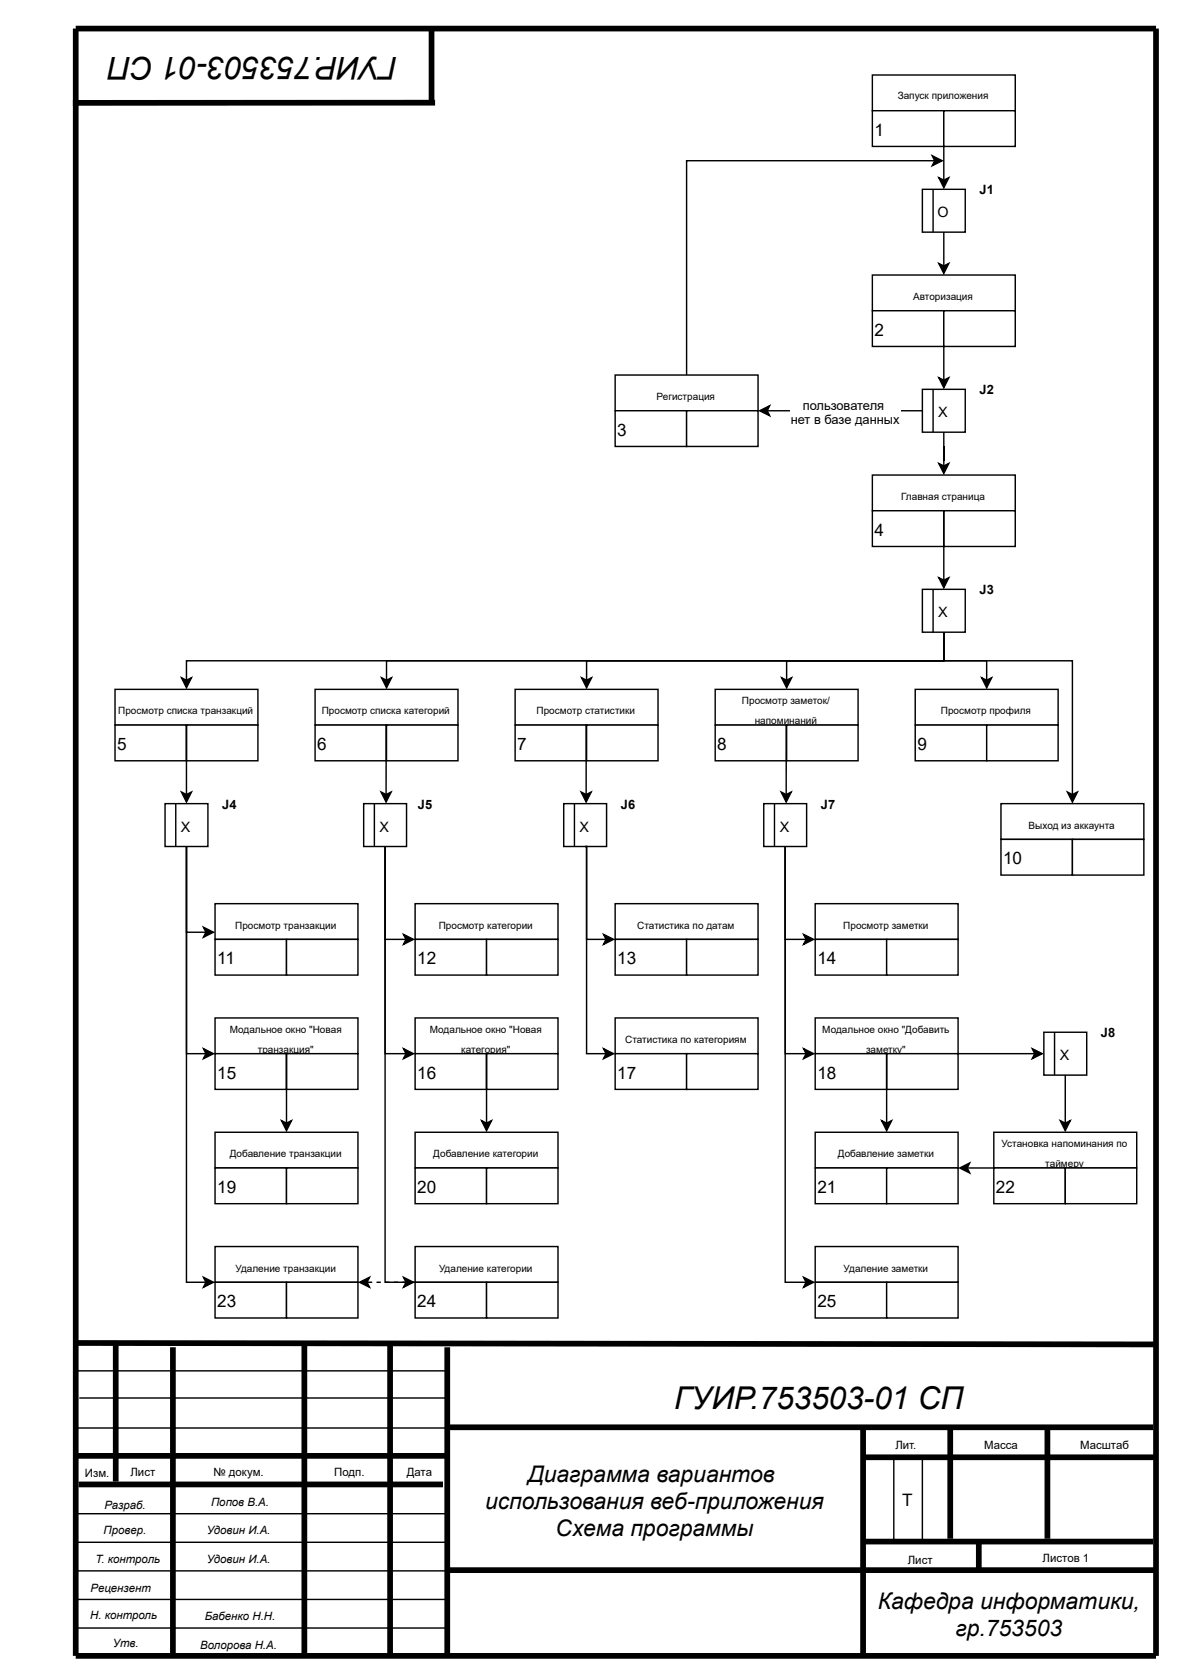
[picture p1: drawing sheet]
<svg xmlns="http://www.w3.org/2000/svg" width="210mm" height="297mm" viewBox="0 0 210 297" stroke-linecap="round" stroke-linejoin="round" font-family="sans-serif">
<g fill="none" stroke="#000" stroke-width="1" stroke-linecap="butt">
<path d="M13.5 5.1h191.9v289.2h-191.9zM13.5 238.7l191.9 .2M20.6 238.7v24.6M30.7 239.5v54.8M54.1 239.2v54.6M69.3 238.9v55.2M79.5 239.5v54.8M13.5 258.8h66M79.5 253.7h125.4M153.4 253.7v40.1M153.6 259h51.8M168.9 253.7v19.8"/>
<path d="M186.1 253.7v19.8M14 263.8h64.7M79.5 279.1h125.7M153.4 274h51.5M173.9 274v4.8"/>
</g>
<path d="M13.8 253.8h69.4M13.8 243.6h65.8M14.1 248.5h65.5M158.8 259.1v14.5M163.9 259.1v15M13.3 279.2h69.6M13.6 269h65.8M13.8 274.1h65.8M13.3 289.4h66.3M13.8 284.3h65.3" fill="none" stroke="#000" stroke-width=".25"/>
<path d="M155 13.3h25.4v6.4h-25.4z" fill="#fff"/>
<path d="M155 13.3h25.4v6.4h-25.4z" fill="none" stroke="#000" stroke-width=".25"/>
<path d="M155 19.7h12.7v6.3h-12.7z" fill="#fff"/>
<path d="M155 19.7h12.7v6.3h-12.7z" fill="none" stroke="#000" stroke-width=".25"/>
<path d="M167.7 19.7h12.7v6.3h-12.7z" fill="#fff"/>
<path d="M167.7 19.7h12.7v6.3h-12.7z" fill="none" stroke="#000" stroke-width=".25"/>
<path d="M155 48.9h25.4v6.3h-25.4z" fill="#fff"/>
<path d="M155 48.9h25.4v6.3h-25.4z" fill="none" stroke="#000" stroke-width=".25"/>
<path d="M155 55.2h12.7v6.4h-12.7z" fill="#fff"/>
<path d="M155 55.2h12.7v6.4h-12.7z" fill="none" stroke="#000" stroke-width=".25"/>
<path d="M167.7 55.2h12.7v6.4h-12.7z" fill="#fff"/>
<path d="M167.7 55.2h12.7v6.4h-12.7z" fill="none" stroke="#000" stroke-width=".25"/>
<path d="M109.3 66.7h25.4v6.3h-25.4z" fill="#fff"/>
<path d="M109.3 66.7h25.4v6.3h-25.4z" fill="none" stroke="#000" stroke-width=".25"/>
<path d="M109.3 73h12.7v6.4h-12.7z" fill="#fff"/>
<path d="M109.3 73h12.7v6.4h-12.7z" fill="none" stroke="#000" stroke-width=".25"/>
<path d="M122 73h12.7v6.4h-12.7z" fill="#fff"/>
<path d="M122 73h12.7v6.4h-12.7z" fill="none" stroke="#000" stroke-width=".25"/>
<path d="M76.7 5.1v13.2M77.3 18.3h-64.3" fill="none" stroke="#000" stroke-width="1" stroke-linecap="butt"/>
<path d="M155 84.4h25.4v6.4h-25.4z" fill="#fff"/>
<path d="M155 84.4h25.4v6.4h-25.4z" fill="none" stroke="#000" stroke-width=".25"/>
<path d="M155 90.8h12.7v6.3h-12.7z" fill="#fff"/>
<path d="M155 90.8h12.7v6.3h-12.7z" fill="none" stroke="#000" stroke-width=".25"/>
<path d="M167.7 90.8h12.7v6.3h-12.7z" fill="#fff"/>
<path d="M167.7 90.8h12.7v6.3h-12.7z" fill="none" stroke="#000" stroke-width=".25"/>
<path d="M163.9 33.6h7.6v7.7h-7.6z" fill="#fff"/>
<path d="M163.9 33.6h7.6v7.7h-7.6zM165.8 33.6v7.7" fill="none" stroke="#000" stroke-width=".25"/>
<path d="M163.9 69.2h7.6v7.6h-7.6z" fill="#fff"/>
<path d="M166.8 31.6l.9 .4 .9-.4-.9 1.8zM167.7 26v6M166.8 46.8l.9 .5 .9-.5-.9 1.8zM167.7 41.3v6M135 73l1.8-.9-.5 .9 .5 .9zM136.3 73h27.6M163.9 69.2h7.6v7.6h-7.6zM165.8 69.2v7.6M166.8 67.1l.9 .5 .9-.5-.9 1.8zM167.7 76.8v6M167.7 61.6v6M166.8 82.4l.9 .4 .9-.4-.9 1.7z" fill="none" stroke="#000" stroke-width=".25"/>
<path d="M166.8 31.6l.9 .4 .9-.4-.9 1.8zM166.8 46.8l.9 .5 .9-.5-.9 1.8zM135 73l1.8-.9-.5 .9 .5 .9zM166.8 67.1l.9 .5 .9-.5-.9 1.8zM166.8 82.4l.9 .4 .9-.4-.9 1.7z" fill="#000"/>
<path d="M140.4 70.8h19.6v5.1h-19.6z" fill="#fff"/>
<path d="M165.7 27.7l1.7 .9-1.7 .9 .4-.9zM166.1 28.6h-44.1v38.1" fill="none" stroke="#000" stroke-width=".25"/>
<path d="M165.7 27.7l1.7 .9-1.7 .9 .4-.9z" fill="#000"/>
<path d="M163.9 104.7h7.6v7.7h-7.6z" fill="#fff"/>
<path d="M167.7 90.8v12.3M163.9 104.7h7.6v7.7h-7.6zM165.8 104.7v7.7M166.8 102.7l.9 .4 .9-.4-.9 1.8z" fill="none" stroke="#000" stroke-width=".25"/>
<path d="M166.8 102.7l.9 .4 .9-.4-.9 1.8z" fill="#000"/>
<path d="M20.4 122.5h25.4v6.4h-25.4z" fill="#fff"/>
<path d="M20.4 122.5h25.4v6.4h-25.4z" fill="none" stroke="#000" stroke-width=".25"/>
<path d="M20.4 128.9h12.7v6.3h-12.7z" fill="#fff"/>
<path d="M20.4 128.9h12.7v6.3h-12.7z" fill="none" stroke="#000" stroke-width=".25"/>
<path d="M33.1 128.9h12.7v6.3h-12.7z" fill="#fff"/>
<path d="M33.1 128.9h12.7v6.3h-12.7z" fill="none" stroke="#000" stroke-width=".25"/>
<path d="M56 122.5h25.4v6.4h-25.4z" fill="#fff"/>
<path d="M56 122.5h25.4v6.4h-25.4z" fill="none" stroke="#000" stroke-width=".25"/>
<path d="M56 128.9h12.7v6.3h-12.7z" fill="#fff"/>
<path d="M56 128.9h12.7v6.3h-12.7z" fill="none" stroke="#000" stroke-width=".25"/>
<path d="M68.7 128.9h12.7v6.3h-12.7z" fill="#fff"/>
<path d="M68.7 128.9h12.7v6.3h-12.7z" fill="none" stroke="#000" stroke-width=".25"/>
<path d="M91.5 122.5h25.4v6.4h-25.4z" fill="#fff"/>
<path d="M91.5 122.5h25.4v6.4h-25.4z" fill="none" stroke="#000" stroke-width=".25"/>
<path d="M91.5 128.9h12.7v6.3h-12.7z" fill="#fff"/>
<path d="M91.5 128.9h12.7v6.3h-12.7z" fill="none" stroke="#000" stroke-width=".25"/>
<path d="M104.2 128.9h12.7v6.3h-12.7z" fill="#fff"/>
<path d="M104.2 128.9v12.3M104.2 128.9h12.7v6.3h-12.7zM103.3 140.8l.9 .4 .9-.4-.9 1.8z" fill="none" stroke="#000" stroke-width=".25"/>
<path d="M103.3 140.8l.9 .4 .9-.4-.9 1.8z" fill="#000"/>
<path d="M127.1 122.5h25.4v6.4h-25.4z" fill="#fff"/>
<path d="M127.1 122.5h25.4v6.4h-25.4z" fill="none" stroke="#000" stroke-width=".25"/>
<path d="M127.1 128.9h12.7v6.3h-12.7z" fill="#fff"/>
<path d="M127.1 128.9h12.7v6.3h-12.7z" fill="none" stroke="#000" stroke-width=".25"/>
<path d="M139.8 128.9h12.7v6.3h-12.7z" fill="#fff"/>
<path d="M139.8 128.9h12.7v6.3h-12.7z" fill="none" stroke="#000" stroke-width=".25"/>
<path d="M162.6 122.5h25.4v6.4h-25.4z" fill="#fff"/>
<path d="M162.6 122.5h25.4v6.4h-25.4z" fill="none" stroke="#000" stroke-width=".25"/>
<path d="M162.6 128.9h12.7v6.3h-12.7z" fill="#fff"/>
<path d="M162.6 128.9h12.7v6.3h-12.7z" fill="none" stroke="#000" stroke-width=".25"/>
<path d="M175.3 128.9h12.7v6.3h-12.7z" fill="#fff"/>
<path d="M167.7 112.4v5h-134.6v3.5M167.7 112.4v5h-99v3.5M167.7 112.4v5h-63.5v3.5M167.7 112.4v5h-27.9v3.5M167.7 112.4v5h7.6v3.5M32.2 120.5l.9 .4 .9-.4-.9 1.7zM67.8 120.5l.9 .4 .9-.4-.9 1.7zM103.4 120.5l.8 .4 .9-.4-.9 1.7zM138.9 120.5l.9 .4 .9-.4-.9 1.7zM174.5 120.5l.8 .4 .9-.4-.9 1.7zM175.3 128.9h12.7v6.3h-12.7z" fill="none" stroke="#000" stroke-width=".25"/>
<path d="M32.2 120.5l.9 .4 .9-.4-.9 1.7zM67.8 120.5l.9 .4 .9-.4-.9 1.7zM103.4 120.5l.8 .4 .9-.4-.9 1.7zM138.9 120.5l.9 .4 .9-.4-.9 1.7zM174.5 120.5l.8 .4 .9-.4-.9 1.7z" fill="#000"/>
<path d="M177.9 142.8h25.4v6.4h-25.4z" fill="#fff"/>
<path d="M177.9 142.8h25.4v6.4h-25.4z" fill="none" stroke="#000" stroke-width=".25"/>
<path d="M177.9 149.2h12.7v6.3h-12.7z" fill="#fff"/>
<path d="M177.9 149.2h12.7v6.3h-12.7z" fill="none" stroke="#000" stroke-width=".25"/>
<path d="M190.6 149.2h12.7v6.3h-12.7z" fill="#fff"/>
<path d="M167.7 112.4v5h22.9v23.8M189.7 140.8l.9 .4 .9-.4-.9 1.8zM190.6 149.2h12.7v6.3h-12.7z" fill="none" stroke="#000" stroke-width=".25"/>
<path d="M189.7 140.8l.9 .4 .9-.4-.9 1.8z" fill="#000"/>
<path d="M29.3 142.8h7.6v7.7h-7.6z" fill="#fff"/>
<path d="M29.3 142.8h7.6v7.7h-7.6zM31.2 142.8v7.7" fill="none" stroke="#000" stroke-width=".25"/>
<path d="M64.6 142.8h7.6v7.7h-7.6z" fill="#fff"/>
<path d="M64.6 142.8h7.6v7.7h-7.6zM66.5 142.8v7.7" fill="none" stroke="#000" stroke-width=".25"/>
<path d="M100.2 142.8h7.6v7.7h-7.6z" fill="#fff"/>
<path d="M100.2 142.8h7.6v7.7h-7.6zM102.1 142.8v7.7" fill="none" stroke="#000" stroke-width=".25"/>
<path d="M135.7 142.8h7.6v7.7h-7.6z" fill="#fff"/>
<path d="M33.1 128.9v12.3M68.6 128.9v12.3M139.7 128.9v12.3M32.2 140.8l.9 .4 .9-.4-.9 1.8zM67.7 140.8l.9 .4 .9-.4-.9 1.8zM135.7 142.8h7.6v7.7h-7.6zM137.6 142.8v7.7M138.8 140.8l.9 .4 .9-.4-.9 1.8z" fill="none" stroke="#000" stroke-width=".25"/>
<path d="M32.2 140.8l.9 .4 .9-.4-.9 1.8zM67.7 140.8l.9 .4 .9-.4-.9 1.8zM138.8 140.8l.9 .4 .9-.4-.9 1.8z" fill="#000"/>
<path d="M38.2 160.6h25.4v6.4h-25.4z" fill="#fff"/>
<path d="M38.2 160.6h25.4v6.4h-25.4z" fill="none" stroke="#000" stroke-width=".25"/>
<path d="M38.2 167h12.7v6.3h-12.7z" fill="#fff"/>
<path d="M38.2 167h12.7v6.3h-12.7z" fill="none" stroke="#000" stroke-width=".25"/>
<path d="M50.9 167h12.7v6.3h-12.7z" fill="#fff"/>
<path d="M50.9 167h12.7v6.3h-12.7z" fill="none" stroke="#000" stroke-width=".25"/>
<path d="M38.2 180.9h25.4v6.4h-25.4z" fill="#fff"/>
<path d="M38.2 180.9h25.4v6.4h-25.4z" fill="none" stroke="#000" stroke-width=".25"/>
<path d="M38.2 187.3h12.7v6.3h-12.7z" fill="#fff"/>
<path d="M38.2 187.3h12.7v6.3h-12.7z" fill="none" stroke="#000" stroke-width=".25"/>
<path d="M50.9 187.3h12.7v6.3h-12.7z" fill="#fff"/>
<path d="M50.9 187.3h12.7v6.3h-12.7z" fill="none" stroke="#000" stroke-width=".25"/>
<path d="M38.2 201.2h25.4v6.4h-25.4z" fill="#fff"/>
<path d="M38.2 201.2h25.4v6.4h-25.4z" fill="none" stroke="#000" stroke-width=".25"/>
<path d="M38.2 207.6h12.7v6.3h-12.7z" fill="#fff"/>
<path d="M38.2 207.6h12.7v6.3h-12.7z" fill="none" stroke="#000" stroke-width=".25"/>
<path d="M50.9 207.6h12.7v6.3h-12.7z" fill="#fff"/>
<path d="M50.9 207.6h12.7v6.3h-12.7z" fill="none" stroke="#000" stroke-width=".25"/>
<path d="M38.2 221.6h25.4v6.3h-25.4z" fill="#fff"/>
<path d="M38.2 221.6h25.4v6.3h-25.4z" fill="none" stroke="#000" stroke-width=".25"/>
<path d="M38.2 227.9h12.7v6.4h-12.7z" fill="#fff"/>
<path d="M38.2 227.9h12.7v6.4h-12.7z" fill="none" stroke="#000" stroke-width=".25"/>
<path d="M50.9 227.9h12.7v6.4h-12.7z" fill="#fff"/>
<path d="M50.9 227.9h12.7v6.4h-12.7z" fill="none" stroke="#000" stroke-width=".25"/>
<path d="M73.8 160.6h25.4v6.4h-25.4z" fill="#fff"/>
<path d="M73.8 160.6h25.4v6.4h-25.4z" fill="none" stroke="#000" stroke-width=".25"/>
<path d="M73.8 167h12.7v6.3h-12.7z" fill="#fff"/>
<path d="M73.8 167h12.7v6.3h-12.7z" fill="none" stroke="#000" stroke-width=".25"/>
<path d="M86.5 167h12.7v6.3h-12.7z" fill="#fff"/>
<path d="M86.5 167h12.7v6.3h-12.7z" fill="none" stroke="#000" stroke-width=".25"/>
<path d="M73.8 180.9h25.4v6.4h-25.4z" fill="#fff"/>
<path d="M73.8 180.9h25.4v6.4h-25.4z" fill="none" stroke="#000" stroke-width=".25"/>
<path d="M73.8 187.3h12.7v6.3h-12.7z" fill="#fff"/>
<path d="M73.8 187.3h12.7v6.3h-12.7z" fill="none" stroke="#000" stroke-width=".25"/>
<path d="M86.5 187.3h12.7v6.3h-12.7z" fill="#fff"/>
<path d="M86.5 187.3h12.7v6.3h-12.7z" fill="none" stroke="#000" stroke-width=".25"/>
<path d="M73.8 201.2h25.4v6.4h-25.4z" fill="#fff"/>
<path d="M73.8 201.2h25.4v6.4h-25.4z" fill="none" stroke="#000" stroke-width=".25"/>
<path d="M73.8 207.6h12.7v6.3h-12.7z" fill="#fff"/>
<path d="M73.8 207.6h12.7v6.3h-12.7z" fill="none" stroke="#000" stroke-width=".25"/>
<path d="M86.5 207.6h12.7v6.3h-12.7z" fill="#fff"/>
<path d="M86.5 207.6h12.7v6.3h-12.7z" fill="none" stroke="#000" stroke-width=".25"/>
<path d="M73.8 221.6h25.4v6.3h-25.4z" fill="#fff"/>
<path d="M73.8 221.6h25.4v6.3h-25.4z" fill="none" stroke="#000" stroke-width=".25"/>
<path d="M73.8 227.9h12.7v6.4h-12.7z" fill="#fff"/>
<path d="M73.8 227.9h12.7v6.4h-12.7z" fill="none" stroke="#000" stroke-width=".25"/>
<path d="M86.5 227.9h12.7v6.4h-12.7z" fill="#fff"/>
<path d="M86.5 227.9h12.7v6.4h-12.7z" fill="none" stroke="#000" stroke-width=".25"/>
<path d="M109.3 160.6h25.4v6.4h-25.4z" fill="#fff"/>
<path d="M109.3 160.6h25.4v6.4h-25.4z" fill="none" stroke="#000" stroke-width=".25"/>
<path d="M109.3 167h12.7v6.3h-12.7z" fill="#fff"/>
<path d="M109.3 167h12.7v6.3h-12.7z" fill="none" stroke="#000" stroke-width=".25"/>
<path d="M122 167h12.7v6.3h-12.7z" fill="#fff"/>
<path d="M122 167h12.7v6.3h-12.7z" fill="none" stroke="#000" stroke-width=".25"/>
<path d="M109.3 180.9h25.4v6.4h-25.4z" fill="#fff"/>
<path d="M109.3 180.9h25.4v6.4h-25.4z" fill="none" stroke="#000" stroke-width=".25"/>
<path d="M109.3 187.3h12.7v6.3h-12.7z" fill="#fff"/>
<path d="M109.3 187.3h12.7v6.3h-12.7z" fill="none" stroke="#000" stroke-width=".25"/>
<path d="M122 187.3h12.7v6.3h-12.7z" fill="#fff"/>
<path d="M122 187.3h12.7v6.3h-12.7z" fill="none" stroke="#000" stroke-width=".25"/>
<path d="M144.9 160.6h25.4v6.4h-25.4z" fill="#fff"/>
<path d="M144.9 160.6h25.4v6.4h-25.4z" fill="none" stroke="#000" stroke-width=".25"/>
<path d="M144.9 167h12.7v6.3h-12.7z" fill="#fff"/>
<path d="M144.9 167h12.7v6.3h-12.7z" fill="none" stroke="#000" stroke-width=".25"/>
<path d="M157.6 167h12.7v6.3h-12.7z" fill="#fff"/>
<path d="M157.6 167h12.7v6.3h-12.7z" fill="none" stroke="#000" stroke-width=".25"/>
<path d="M144.9 180.9h25.4v6.4h-25.4z" fill="#fff"/>
<path d="M144.9 180.9h25.4v6.4h-25.4z" fill="none" stroke="#000" stroke-width=".25"/>
<path d="M144.9 187.3h12.7v6.3h-12.7z" fill="#fff"/>
<path d="M144.9 187.3h12.7v6.3h-12.7z" fill="none" stroke="#000" stroke-width=".25"/>
<path d="M157.6 187.3h12.7v6.3h-12.7z" fill="#fff"/>
<path d="M157.6 187.3h12.7v6.3h-12.7z" fill="none" stroke="#000" stroke-width=".25"/>
<path d="M144.9 201.2h25.4v6.4h-25.4z" fill="#fff"/>
<path d="M144.9 201.2h25.4v6.4h-25.4z" fill="none" stroke="#000" stroke-width=".25"/>
<path d="M144.9 207.6h12.7v6.3h-12.7z" fill="#fff"/>
<path d="M144.9 207.6h12.7v6.3h-12.7z" fill="none" stroke="#000" stroke-width=".25"/>
<path d="M157.6 207.6h12.7v6.3h-12.7z" fill="#fff"/>
<path d="M157.6 207.6h12.7v6.3h-12.7z" fill="none" stroke="#000" stroke-width=".25"/>
<path d="M144.9 221.6h25.4v6.3h-25.4z" fill="#fff"/>
<path d="M144.9 221.6h25.4v6.3h-25.4z" fill="none" stroke="#000" stroke-width=".25"/>
<path d="M144.9 227.9h12.7v6.4h-12.7z" fill="#fff"/>
<path d="M144.9 227.9h12.7v6.4h-12.7z" fill="none" stroke="#000" stroke-width=".25"/>
<path d="M157.6 227.9h12.7v6.4h-12.7z" fill="#fff"/>
<g fill="none" stroke="#000" stroke-width=".25">
<path d="M33.1 150.5v15.2h3.5M33.1 150.5v36.8h3.5M33.1 150.5v77.4h3.5M68.4 150.5v16.5h3.7M68.4 150.5v36.8h3.7M68.4 150.5v77.4h3.7M139.5 150.5v16.5h3.8M139.5 150.5v36.8h3.8M139.5 150.5v77.4h3.8M36.2 164.8l1.7 .9-1.7 .9 .4-.9zM71.7 166.1l1.8 .9-1.8 .8 .4-.8zM142.8 166.1l1.8 .9-1.8 .8 .5-.8z"/>
<path d="M36.2 186.4l1.7 .9-1.7 .9 .4-.9zM71.7 186.4l1.8 .9-1.8 .9 .4-.9zM142.8 186.4l1.8 .9-1.8 .9 .5-.9zM156.7 199.2l.9 .4 .9-.4-.9 1.8zM157.6 187.3v12.3M36.2 227l1.7 .9-1.7 .9 .4-.9zM63.9 227.9l1.8-.9-.5 .9 .5 .9zM71.7 227l1.8 .9-1.8 .9 .4-.9zM142.8 227l1.8 .9-1.8 .9 .5-.9zM157.6 227.9h12.7v6.4h-12.7z"/>
</g>
<g fill="#000">
<path d="M36.2 164.8l1.7 .9-1.7 .9 .4-.9zM71.7 166.1l1.8 .9-1.8 .8 .4-.8zM142.8 166.1l1.8 .9-1.8 .8 .5-.8zM36.2 186.4l1.7 .9-1.7 .9 .4-.9zM71.7 186.4l1.8 .9-1.8 .9 .4-.9zM142.8 186.4l1.8 .9-1.8 .9 .5-.9zM156.7 199.2l.9 .4 .9-.4-.9 1.8zM36.2 227l1.7 .9-1.7 .9 .4-.9zM63.9 227.9l1.8-.9-.5 .9 .5 .9zM71.7 227l1.8 .9-1.8 .9 .4-.9zM142.8 227l1.8 .9-1.8 .9 .5-.9z"/>
<path d="M73 227.8h.8v.2h-.8zM71.5 227.8h.7v.2h-.7zM70 227.8h.7v.2h-.7zM68.4 227.8h.8v.2h-.8zM66.9 227.8h.8v.2h-.8zM65.4 227.8h.7v.2h-.7z"/>
</g>
<path d="M176.6 201.2h25.4v6.4h-25.4z" fill="#fff"/>
<path d="M176.6 201.2h25.4v6.4h-25.4z" fill="none" stroke="#000" stroke-width=".25"/>
<path d="M176.6 207.6h12.7v6.3h-12.7z" fill="#fff"/>
<path d="M176.6 207.6h12.7v6.3h-12.7z" fill="none" stroke="#000" stroke-width=".25"/>
<path d="M189.3 207.6h12.7v6.3h-12.7z" fill="#fff"/>
<path d="M50 199.2l.9 .4 .9-.4-.9 1.8zM50.9 187.3v12.3M85.6 199.2l.9 .4 .9-.4-.9 1.8zM86.5 187.3v12.3M189.3 207.6h12.7v6.3h-12.7z" fill="none" stroke="#000" stroke-width=".25"/>
<path d="M50 199.2l.9 .4 .9-.4-.9 1.8zM85.6 199.2l.9 .4 .9-.4-.9 1.8z" fill="#000"/>
<path d="M185.5 183.5h7.6v7.6h-7.6z" fill="#fff"/>
<path d="M107.3 166.1l1.7 .9-1.7 .8 .4-.8zM107.7 167h-3.5v-16.5h-.2h.2v36.8h3.5M107.3 186.4l1.7 .9-1.7 .9 .4-.9zM170.3 187.3h13.6M183.4 186.4l1.8 .9-1.8 .9 .5-.9zM185.5 183.5h7.6v7.6h-7.6zM187.4 183.5v7.6M188.4 199.2l.9 .4 .9-.4-.9 1.8zM189.3 191.1v8.5M170.5 207.6l1.8-.9-.4 .9 .4 .9zM171.9 207.6h4.7" fill="none" stroke="#000" stroke-width=".25"/>
<path d="M107.3 166.1l1.7 .9-1.7 .8 .4-.8zM107.3 186.4l1.7 .9-1.7 .9 .4-.9zM183.4 186.4l1.8 .9-1.8 .9 .5-.9zM170.5 207.6l1.8-.9-.4 .9 .4 .9zM188.4 199.2l.9 .4 .9-.4-.9 1.8z" fill="#000"/>
<g font-size="5.6">
<text x="70.6" y="10.2" transform="rotate(-180 70.6 10.2)">ГУИР.753503-01 СП</text>
<text x="119.8" y="250.4">ГУИР.753503-01 СП</text>
</g>
<g font-size="4.1">
<text x="93.8" y="263.3">Диаграмма вариантов</text>
<text x="86.2" y="268.2">использования веб-приложения</text>
<text x="98.7" y="273">Схема программы</text>
<text x="156" y="285.9">Кафедра информатики,</text>
<text x="169.8" y="290.8">гр.753503</text>
</g>
<g font-size="3">
<text x="155.4" y="24.1">1</text>
<text x="155.4" y="59.7">2</text>
<text x="109.7" y="77.4">3</text>
<text x="155.4" y="95.2">4</text>
<text x="20.8" y="133.3">5</text>
<text x="56.4" y="133.3">6</text>
<text x="91.9" y="133.3">7</text>
<text x="127.5" y="133.3">8</text>
<text x="163" y="133.3">9</text>
<text x="178.3" y="153.6">10</text>
<text x="38.6" y="171.4">11</text>
<text x="74.1" y="171.4">12</text>
<text x="109.7" y="171.4">13</text>
<text x="145.2" y="171.4">14</text>
<text x="38.6" y="191.7">15</text>
<text x="74.1" y="191.7">16</text>
<text x="109.7" y="191.7">17</text>
<text x="145.2" y="191.7">18</text>
<text x="38.6" y="212">19</text>
<text x="74.1" y="212">20</text>
<text x="145.2" y="212">21</text>
<text x="177" y="212">22</text>
<text x="38.6" y="232.3">23</text>
<text x="74.1" y="232.3">24</text>
<text x="145.2" y="232.3">25</text>
<text x="160.3" y="267.6">T</text>
</g>
<g font-size="2.5">
<text x="166.6" y="38.6">O</text>
<text x="166.7" y="74.1">X</text>
<text x="166.7" y="109.7">X</text>
<text x="32.2" y="147.8">X</text>
<text x="67.5" y="147.8">X</text>
<text x="103" y="147.8">X</text>
<text x="138.6" y="147.8">X</text>
<text x="188.3" y="188.4">X</text>
</g>
<g font-size="2.3">
<text x="174.1" y="34.5">J1</text>
<text x="174.1" y="70.1">J2</text>
<text x="140.5" y="75.4">нет в базе данных</text>
<text x="142.7" y="72.9">пользователя</text>
<text x="174.1" y="105.6">J3</text>
<text x="39.5" y="143.7">J4</text>
<text x="74.3" y="143.7">J5</text>
<text x="110.3" y="143.7">J6</text>
<text x="145.9" y="143.7">J7</text>
<text x="195.7" y="184.4">J8</text>
</g>
<g font-size="2">
<text x="159.1" y="257.5">Лит.</text>
<text x="174.9" y="257.5">Масса</text>
<text x="191.9" y="257.5">Масштаб</text>
<text x="15.1" y="262.6">Изм.</text>
<text x="23.2" y="262.3">Лист</text>
<text x="37.9" y="262.3">№ докум.</text>
<text x="59.4" y="262.3">Подп.</text>
<text x="72.3" y="262.3">Дата</text>
<text x="18.5" y="268.2">Разраб.</text>
<text x="37.5" y="267.6">Попов В.А.</text>
<text x="18.4" y="272.7">Провер.</text>
<text x="36.7" y="272.7">Удовин И.А.</text>
<text x="17" y="277.8">Т. контроль</text>
<text x="36.7" y="277.8">Удовин И.А.</text>
<text x="161.3" y="278.1">Лист</text>
<text x="185.3" y="277.5">Листов 1</text>
<text x="16" y="287.7">Н. контроль</text>
<text x="16.1" y="282.9">Рецензент</text>
<text x="36.4" y="288">Бабенко Н.Н.</text>
<text x="20" y="292.8">Утв.</text>
<text x="35.6" y="293">Волорова Н.А.</text>
</g>
<g font-size="1.8">
<text x="159.5" y="17.5">Запуск приложения</text>
<text x="162.3" y="53.3">Авторизация</text>
<text x="116.7" y="71.1">Регистрация</text>
<text x="160.1" y="88.9">Главная страница</text>
<text x="131.8" y="125.2">Просмотр заметок/</text>
<text x="21" y="127">Просмотр списка транзакций</text>
<text x="57.2" y="127">Просмотр списка категорий</text>
<text x="95.4" y="127">Просмотр статистики</text>
<text x="134.1" y="128.7">напоминаний</text>
<text x="167.2" y="127">Просмотр профиля</text>
<text x="182.8" y="147.3">Выход из аккаунта</text>
<text x="41.8" y="165.1">Просмотр транзакции</text>
<text x="78" y="165.1">Просмотр категории</text>
<text x="113.3" y="165.1">Статистика по датам</text>
<text x="149.9" y="165.1">Просмотр заметки</text>
<text x="40.8" y="183.6">Модальное окно &quot;Новая</text>
<text x="76.4" y="183.6">Модальное окно &quot;Новая</text>
<text x="111.1" y="185.4">Статистика по категориям</text>
<text x="146.1" y="183.6">Модальное окно &quot;Добавить</text>
<text x="45.8" y="187.1">транзакция&quot;</text>
<text x="82" y="187.1">категория&quot;</text>
<text x="153.9" y="187.1">заметку&quot;</text>
<text x="178" y="203.9">Установка напоминания по</text>
<text x="40.8" y="205.7">Добавление транзакции</text>
<text x="77" y="205.7">Добавление категории</text>
<text x="148.9" y="205.7">Добавление заметки</text>
<text x="185.8" y="207.5">таймеру</text>
<text x="41.9" y="226">Удаление транзакции</text>
<text x="78" y="226">Удаление категории</text>
<text x="149.9" y="226">Удаление заметки</text>
</g>
</svg>
